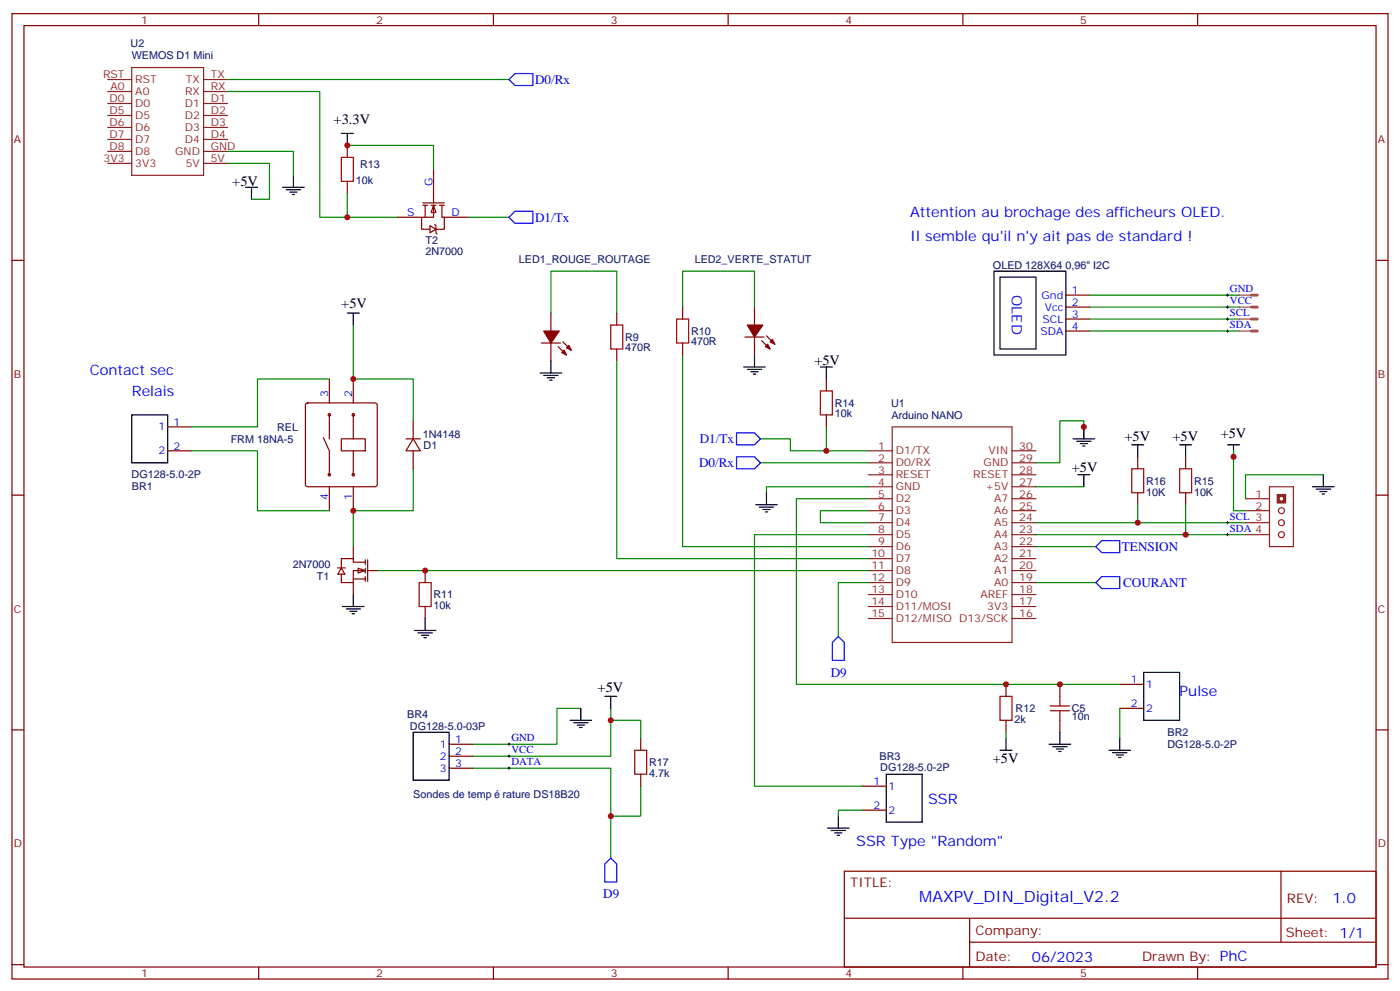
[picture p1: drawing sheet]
<svg xmlns="http://www.w3.org/2000/svg" width="412mm" height="292mm" viewBox="0 0 412 292" stroke-linecap="round" stroke-linejoin="round" font-family="sans-serif">
<g fill="none" stroke="#870000" stroke-width=".35">
<path d="M3.5 4h405.4v284.4h-405.4zM7.1 7.5h398.2v277.3h-398.2zM76.2 4v3.5M145.3 4v3.5M214.5 4v3.5M283.6 4v3.5M352.8 4v3.5M102.3 42.8v3.6M102.3 53.4v3.5M3.5 76.7h3.6M405.3 76.7h3.6M314 86.9h7"/>
<path d="M314 90.5h7M314 94h7M314 97.5h7M90.2 118.9l.5-.2h19.7l.5 .2 .2 .5v23.3l-.2 .5-.5 .2h-19.7l-.5-.3-.2-.4v-23.3zM97 111.6v7.1M104.1 111.6v7.1M49.4 125.7h7M49.4 132.8h7M95.2 128.9l1.8 3.9v7M97 122.2v7.1M100.5 129.3h7.1v3.5h-7.1zM104.1 122.2v7.1"/>
<path d="M104.1 132.8v7M119.6 129.3h4.2M121.7 129.3l2.1 3.5h-4.2zM121.7 124v5.3M121.7 132.8v5.3M335.1 134.5v3.6M349.2 134.5v3.6M3.5 145.8h3.6M97 143.4v7M104.1 143.4v7M335.1 145.1v3.6M349.2 145.1v3.6"/>
<path d="M405.3 145.8h3.6M125.2 168.1v3.5M125.2 178.6v3.6M3.5 215h3.6M296.3 201.6v3.5M296.3 212.2v3.5M312.2 201.6v3.5M312.2 212.2v3.5M329.8 201.6h7.1M329.8 208.6h7.1M405.3 215h3.6M254 231.6h7.1"/>
<path d="M254 238.6h7.1M248.7 256.6h156.6v28.2h-156.6zM377.3 256.6v20.9M248.7 270.5h156.5M285.6 277.5h119.6M285.6 270.5v14.1M3.5 284.1h3.6M76.2 284.8v3.6M145.3 284.8v3.6M214.5 284.8v3.6M283.6 284.8v3.6M352.8 284.8v3.6"/>
<path d="M405.3 284.1h3.6"/>
<circle cx="97" cy="122.2" r=".35"/>
<circle cx="97" cy="139.8" r=".35"/>
<circle cx="104.1" cy="122.2" r=".35"/>
<circle cx="104.1" cy="139.8" r=".35"/>
</g>
<g fill="none" stroke="#8c2424" stroke-width=".35">
<path d="M38.8 19.9h21.2v31.7h-21.2zM31.7 37.5h7.1M31.7 34h7.1M31.7 30.5h7.1M31.7 27h7.1M31.7 23.4h7.1M60 37.5h7M60 34h7M60 30.5h7M60 27h7M60 23.4h7M31.7 48.1h7.1"/>
<path d="M31.7 44.6h7.1M31.7 41.1h7.1M60 48.1h7M60 44.6h7M60 41.1h7M255.8 139.8h7M255.8 136.3h7M255.8 132.8h7M262.8 125.7h35.3v63.5h-35.3zM298.1 139.8h7.1M298.1 136.3h7.1M298.1 132.8h7.1"/>
<path d="M255.8 157.5h7M255.8 154h7M255.8 150.4h7M255.8 146.9h7M255.8 143.4h7M298.1 157.5h7.1M298.1 154h7.1M298.1 150.4h7.1M298.1 146.9h7.1M298.1 143.4h7.1M255.8 178.6h7M255.8 175.1h7"/>
<path d="M255.8 171.6h7M255.8 168.1h7M255.8 164.5h7M255.8 161h7M298.1 178.6h7.1M298.1 175.1h7.1M298.1 171.6h7.1M298.1 168.1h7.1M298.1 164.5h7.1M298.1 161h7.1M255.8 182.2h7M298.1 182.2h7.1"/>
</g>
<g fill="none" stroke="#000" stroke-width=".35">
<path d="M100.5 39.3h3.6M102.3 39.3v3.5M72.3 55.2h3.5M74.1 55.2v3.5M83.3 55.2h6.3M84.3 55.9h4.2M85.4 56.6h2.1M86.1 57.3h.7M86.4 51.6v3.6M292.8 79.9h21.2v24.7h-21.2zM102.3 92.2h3.5M104.1 92.2v3.5"/>
<path d="M294.6 81.6h10.6v21.2h-10.6zM38.8 122.2h10.6v14.1h-10.6zM316.1 129.3h6.3M317.1 130h4.3M317.5 139.8h3.5M318.2 130.7h2.1M318.9 131.4h.7M319.3 125.7v3.6M319.3 139.8v3.6M333.4 131h3.5M335.1 131v3.5M347.5 131h3.5"/>
<path d="M349.2 131v3.5M222.6 148.7h6.4M223.7 149.4h4.2M224.7 150.1h2.1M225.4 150.8h.7M225.8 145.1v3.6M100.9 178.6h6.3M102 179.4h4.2M104.1 175.1v3.5M103 180.1h2.1M103.7 180.8h.7M122.1 185.7h6.3"/>
<path d="M123.1 186.4h4.3M124.2 187.1h2.1M124.9 187.8h.7M125.2 182.2v3.5M336.9 198h10.6v14.2h-10.6zM296.3 217.5v3.5M309 219.2h6.4M310.1 219.9h4.2M312.2 215.7v3.5M329.8 217.5v3.5M261.1 228h10.5v14.1h-10.5zM294.6 221h3.5"/>
<path d="M311.1 220.6h2.2M311.9 221.3h.7M326.7 221h6.3M327.7 221.7h4.3M328.8 222.4h2.1M329.5 223.1h.7M243.8 243.9h6.3M244.8 244.6h4.3M245.9 245.3h2.1M246.6 246h.7M246.9 240.4v3.5"/>
</g>
<g fill="none" stroke="#008700" stroke-width=".35">
<path d="M67 23.4h82.9M67 44.6h19.4v7M67 48.1h12.4v10.6h-5.3M102.3 56.9v7.1h14.8M321 94h44.1M321 97.5h44.1M321 86.9h44.1M321 90.5h44.1M97 111.6h-21.2v14.1h-19.4M104.1 111.6h17.6v12.4M56.4 132.8h19.4v17.6h21.2M224 129.3h8.8v3.5h23"/>
<path d="M224 136.3h31.8M319.3 129.3v-5.3h-7.1v12.3h-7M255.8 143.4h-30v1.7M255.8 150.4h-14.1v3.6h14.1M255.8 157.5h-33.6v74.1h31.8M255.8 146.9h-21.2v54.7h95.2M305.2 143.4h14.1M305.2 154h61.7M305.2 157.5h61.7M335.1 148.7v5.3M349.2 148.7v8.8M111.1 168.1h144.7"/>
<path d="M305.2 171.6h17.6M305.2 161h17.6M329.8 208.6v8.9M254 238.6h-7.1v1.8"/>
</g>
<path d="M100.5 46.4h3.6v7h-3.6zM333.4 138.1h3.5v7h-3.5zM347.5 138.1h3.5v7h-3.5zM123.5 171.6h3.5v7h-3.5zM294.6 205.1h3.5v7.1h-3.5zM309.4 209.3h5.6M309.4 207.9h5.6M312.2 205.1v2.8M312.2 209.3v2.9" fill="none" stroke="#a10000" stroke-width=".35"/>
<path d="M322.8 161l1.8-1.8h5.2v3.6h-5.2zM324.6 169.8h5.2v3.6h-5.2l-1.8-1.8z" fill="none" stroke="#00f" stroke-width=".35"/>
<path d="M361.2 94h.7M361.2 97.5h.7M361.6 93.6v.7M361.6 97.2v.7" fill="none" stroke="#000" stroke-width=".29"/>
<g fill="#fff" stroke="#870000" stroke-width=".35">
<path d="M126.6 66.5l1.8 1-1.8 1.1z"/>
<path d="M127.7 60.5l.7 2.1h-1.4z"/>
</g>
<g fill="none" stroke="#870000" stroke-width=".35">
<path d="M124.5 59.8h6.4M127.7 49.9v9.9M117.1 64h7.1M124.5 60.5h1.4M125.2 60.5v3.5M127 60.5h1.4M127.7 60.5v3.5h-3.5v3.5h2.4M128.1 66.1l.3 .4v2.1l.4 .3M129.5 60.5h1.4M130.2 60.5v3.5h.7v3.5h-2.5M130.9 64h7M243.4 111.6v3.5"/>
<path d="M243.4 122.2v3.5M132.3 219.2h7M132.3 222.7h7M132.3 226.3h7"/>
</g>
<path d="M241.7 115.1h3.5v7.1h-3.5z" fill="none" stroke="#a10000" stroke-width=".35"/>
<g fill="none" stroke="#008700" stroke-width=".35">
<path d="M67 27h27.2v37h8.1M102.3 42.8h25.4v7.1M137.9 64h12M104.1 95.7v15.9M181.7 106.3v58.2h74.1M201.1 104.6v56.4h54.7M243.4 125.7v7.1M363.4 132.8v17.6h3.5M389.8 139.8h-22.9v7.1M255.8 171.6h-8.9v15.9M171.1 208.6h-7.1v10.6h-24.7M179.9 208.6v14.1h-40.6"/>
<path d="M139.3 226.3h40.6v26.4M188.7 231.6v8.8h-8.8"/>
</g>
<g fill="none" stroke="#000" stroke-width=".35">
<path d="M241.7 108.1h3.5M243.4 108.1v3.5M361.6 131h3.5M363.4 131v3.5M389.8 139.8v3.6M386.6 143.4h6.4M387.7 144.1h4.2M388.8 144.8h2.1M389.5 145.5h.7M121.7 215.7h10.6v14.1h-10.6zM167.9 212.2h6.4M169 212.9h4.2"/>
<path d="M170 213.6h2.2M170.7 214.3h.7M171.1 208.6v3.6M178.2 205.1h3.5M179.9 205.1v3.5"/>
</g>
<path d="M368.6 97.5h1.8M368.6 94h1.8M368.6 86.9h1.8M368.6 90.5h1.8" fill="none" stroke="#a64a4a" stroke-width=".85"/>
<path d="M365.1 97.5h3.5M365.1 94h3.5M365.1 86.9h3.5M365.1 90.5h3.5" fill="none" stroke="#a64a4a" stroke-width=".35"/>
<g fill="none" stroke="#8c2424" stroke-width=".35">
<path d="M366.9 146.9h7M366.9 150.4h7M366.9 154h7M366.9 157.5h7M373.9 143.4h7.1v17.6h-7.1z"/>
<circle cx="377.5" cy="154" r=".88"/>
<circle cx="377.5" cy="150.4" r=".88"/>
<circle cx="377.5" cy="157.5" r=".88"/>
</g>
<g fill="none" stroke="#8c2424" stroke-width=".71">
<path d="M376.4 145.8h2.1v2.2h-2.1z"/>
<circle cx="377.5" cy="146.9" r=".88"/>
</g>
<g fill="none" stroke="#000" stroke-width=".29">
<path d="M361.2 86.9h.7M361.2 90.5h.7M361.6 86.6v.7M361.6 90.1v.7M361.2 154h.7M361.2 157.5h.7M361.6 153.6v.7M361.6 157.1v.7M149.6 219.2h.7M149.9 218.9v.7M149.6 222.7h.7M149.6 226.3h.7"/>
<path d="M149.9 222.4v.7M149.9 225.9v.7"/>
</g>
<path d="M246.9 187.5l1.8 1.7v5.3h-3.5v-5.3zM179.9 252.7l1.8 1.8v5.3h-3.5v-5.3z" fill="none" stroke="#00f" stroke-width=".35"/>
<path d="M105.5 167.4l2.1 .7-2.1 .7z" fill="#fff" stroke="#870000" stroke-width=".35"/>
<g fill="none" stroke="#870000" stroke-width=".35">
<path d="M162.3 92.2v5.3M181.7 92.2v3.5M201.1 90.5v3.5M219.4 99.3h5.7M222.2 90.5v5.2M222.2 99.3v5.3M225.8 98.9l2.4 2.5M159.5 101h5.6M162.3 101v5.3M164.4 102.1l2.5 2.5M165.8 100.7l2.5 2.5M181.7 102.8v3.5"/>
<path d="M201.1 101v3.6M224.4 100.3l2.4 2.5M99.5 167.3h2.2M100.5 167.4l1.1 1.7h-2.1zM104.1 170.5h3.5M104.1 161v3.5M104.1 171.6v3.5M107.6 165.6h-3.5v-1.1h-3.6v2.9M107.6 168.1h-3.5v3.5h-3.6v-2.5M107.6 164.9v1.4M107.6 167.4v1.4M107.6 169.8v1.4"/>
<path d="M108.3 164.9v6.3M108.3 168.1h2.8M188.7 217.5v3.5M188.7 228v3.6"/>
</g>
<path d="M162.3 92.2v-12.3h19.4v12.3M201.1 90.5v-10.6h21.1v10.6M121.7 138.1v12.3h-17.6v10.6M179.9 212.2h8.8v5.3M296.3 215.7v1.8" fill="none" stroke="#008700" stroke-width=".35"/>
<path d="M179.9 95.7h3.5v7.1h-3.5zM199.3 94h3.5v7h-3.5zM187 221h3.5v7h-3.5z" fill="none" stroke="#a10000" stroke-width=".35"/>
<path d="M151.7 21.7h5.3v3.5h-5.3l-1.8-1.8zM149.9 64l1.8-1.8h5.3v3.6h-5.3zM217 127.5h5.2l1.8 1.8-1.8 1.7h-5.2zM217 134.5h5.2l1.8 1.8-1.8 1.8h-5.2z" fill="none" stroke="#00f" stroke-width=".35"/>
<g fill="#870000" stroke="#870000" stroke-width=".35">
<path d="M165.5 103.9l.7-.7 .7 1.4z"/>
<path d="M166.9 102.4l.7-.7 .7 1.5z"/>
<path d="M160.2 97.5h4.5l-2.4 3.5z"/>
<path d="M225.4 102.1l.7-.7 .7 1.4z"/>
<path d="M226.8 100.7l.7-.7 .7 1.4z"/>
<path d="M220.1 95.7h4.6l-2.5 3.6z"/>
</g>
<path d="M159.1 109.9h6.4M160.2 110.6h4.2M161.2 111.3h2.1M161.9 112h.7M162.3 106.3v3.6M219.1 108.1h6.3M220.1 108.8h4.3M221.2 109.5h2.1M221.9 110.2h.7M222.2 104.6v3.5" fill="none" stroke="#000" stroke-width=".35"/>
<g fill="#c00">
<circle cx="104.1" cy="111.6" r=".88"/>
<circle cx="102.3" cy="42.8" r=".88"/>
<circle cx="243.4" cy="132.8" r=".88"/>
<circle cx="102.3" cy="64" r=".88"/>
<circle cx="104.1" cy="150.4" r=".88"/>
<circle cx="125.2" cy="168.1" r=".88"/>
<circle cx="179.9" cy="212.2" r=".88"/>
<circle cx="179.9" cy="240.4" r=".88"/>
<circle cx="296.3" cy="201.6" r=".88"/>
<circle cx="312.2" cy="201.6" r=".88"/>
<circle cx="335.1" cy="154" r=".88"/>
<circle cx="319.3" cy="125.7" r=".88"/>
<circle cx="349.3" cy="157.5" r=".88"/>
<circle cx="363.4" cy="134.5" r=".88"/>
</g>
<text font-size="4.6" fill="#00f" x="270.8" y="265.6">MAXPV_DIN_Digital_V2.2</text>
<g font-size="4.2">
<text x="98.3" y="36.5">+3.3V</text>
<text x="68.4" y="54.8">+5V</text>
<text x="100.5" y="90.6">+5V</text>
<text x="239.9" y="107.4">+5V</text>
<text x="331.3" y="129.8">+5V</text>
<text x="345.4" y="129.8">+5V</text>
<text x="359.6" y="128.9">+5V</text>
<text x="315.7" y="139.1">+5V</text>
<text x="176" y="203.9">+5V</text>
<text x="292.5" y="224.9">+5V</text>
</g>
<g font-size="4.2" fill="#00f">
<text x="268.1" y="64">Attention au brochage des afficheurs OLED.</text>
<text x="268.1" y="71">Il semble qu'il n'y ait pas de standard !</text>
<text x="298.1" y="86.9" transform="rotate(90 298.1 86.9)">OLED</text>
<text x="26.5" y="110.6">Contact sec</text>
<text x="38.8" y="116.6">Relais</text>
<text x="347.5" y="205.1">Pulse</text>
<text x="273.4" y="236.9">SSR</text>
<text x="252.2" y="249.2">SSR Type &quot;Random&quot;</text>
<text x="392.5" y="265.9">1.0</text>
<text x="304" y="283.2">06/2023</text>
</g>
<g font-size="3.9" fill="#00f">
<text x="157.6" y="24.8">D0/Rx</text>
<text x="157.6" y="65.4">D1/Tx</text>
<text x="206.1" y="130.5">D1/Tx</text>
<text x="205.9" y="137.6">D0/Rx</text>
<text x="330.5" y="162.3">TENSION</text>
<text x="330.8" y="172.8">COURANT</text>
<text x="244.7" y="199.3">D9</text>
<text x="177.7" y="264.6">D9</text>
</g>
<g font-size="3.9" fill="#800">
<text x="250.5" y="261.2">TITLE:</text>
<text x="379.1" y="265.9">REV:</text>
<text x="287.4" y="275.4">Company:</text>
<text x="378.7" y="276">Sheet: 1/1</text>
<text x="287.4" y="283.1">Date:</text>
<text x="336.4" y="283.2">Drawn By: PhC</text>
</g>
<g font-size="3.2" fill="#800">
<text x="41.6" y="7">1</text>
<text x="110.8" y="7">2</text>
<text x="179.9" y="7">3</text>
<text x="249.1" y="7">4</text>
<text x="318.2" y="7">5</text>
<text x="4.1" y="42.1">A</text>
<text x="405.9" y="42.1">A</text>
<text x="4.1" y="111.3">B</text>
<text x="405.9" y="111.3">B</text>
<text x="4.1" y="180.4">C</text>
<text x="405.9" y="180.4">C</text>
<text x="4.1" y="249.6">D</text>
<text x="405.9" y="249.6">D</text>
<text x="41.6" y="287.8">1</text>
<text x="110.8" y="287.8">2</text>
<text x="179.9" y="287.8">3</text>
<text x="249.1" y="287.8">4</text>
<text x="318.2" y="287.8">5</text>
</g>
<g font-size="3.2" fill="#000080">
<text x="38.5" y="14">U2</text>
<text x="38.8" y="17.5">WEMOS D1 Mini</text>
<text x="106.1" y="49.4">R13</text>
<text x="104.8" y="54.1">10k</text>
<text x="125.3" y="72">T2</text>
<text x="125.3" y="75.2">2N7000</text>
<text x="152.9" y="77.4">LED1_ROUGE_ROUTAGE</text>
<text x="204.6" y="77.4">LED2_VERTE_STATUT</text>
<text x="292.5" y="79.2">OLED 128X64 0,96&quot; I2C</text>
<text x="184.1" y="100.3">R9</text>
<text x="203.6" y="101.7">470R</text>
<text x="203.6" y="98.6">R10</text>
<text x="184.1" y="103.5">470R</text>
<text x="245.9" y="119.8">R14</text>
<text x="262.5" y="119.8">U1</text>
<text x="245.9" y="122.9">10k</text>
<text x="262.6" y="123.3">Arduino NANO</text>
<text x="68" y="130.4">FRM 18NA-5</text>
<text x="81.6" y="126.9">REL</text>
<text x="124.5" y="129.1">1N4148</text>
<text x="124.8" y="132.4">D1</text>
<text x="38.8" y="140.9">DG128-5.0-2P</text>
<text x="337.6" y="142.7">R16</text>
<text x="351.7" y="142.7">R15</text>
<text x="38.8" y="144.4">BR1</text>
<text x="337.6" y="146">10K</text>
<text x="351.7" y="146">10K</text>
<text x="86.3" y="167.4">2N7000</text>
<text x="93.3" y="171">T1</text>
<text x="127.7" y="179.4">10k</text>
<text x="127.7" y="176.3">R11</text>
<text x="299.2" y="209.7">R12</text>
<text x="315.7" y="209.8">C5</text>
<text x="120" y="211.5">BR4</text>
<text x="120.8" y="215">DG128-5.0-03P</text>
<text x="298.8" y="212.9">2k</text>
<text x="315.7" y="212.2">10n</text>
<text x="343.9" y="220.4">DG128-5.0-2P</text>
<text x="343.9" y="216.8">BR2</text>
<text x="191.2" y="225.6">R17</text>
<text x="259.1" y="223.8">BR3</text>
<text x="259.3" y="227.2">DG128-5.0-2P</text>
<text x="191.2" y="228.8">4.7k</text>
<text x="121.7" y="235.1">Sondes de temp</text>
<text x="148" y="235.1">rature DS18B20</text>
</g>
<g font-size="3.2" fill="#8d2323">
<text x="30.4" y="23.1">RST</text>
<text x="62.1" y="23.1">TX</text>
<text x="32.5" y="26.6">A0</text>
<text x="39.9" y="28">A0</text>
<text x="39.9" y="24.5">RST</text>
<text x="54.5" y="28">RX</text>
<text x="54.8" y="24.5">TX</text>
<text x="62.1" y="26.6">RX</text>
<text x="32.2" y="33.7">D5</text>
<text x="32.2" y="30.1">D0</text>
<text x="39.9" y="35.1">D5</text>
<text x="39.9" y="31.5">D0</text>
<text x="54.5" y="35.1">D2</text>
<text x="54.5" y="31.5">D1</text>
<text x="62.1" y="33.7">D2</text>
<text x="62.1" y="30.1">D1</text>
<text x="32.2" y="40.7">D7</text>
<text x="32.2" y="37.2">D6</text>
<text x="39.9" y="38.6">D6</text>
<text x="54.5" y="38.6">D3</text>
<text x="62.1" y="40.7">D4</text>
<text x="62.1" y="37.2">D3</text>
<text x="30.5" y="47.8">3V3</text>
<text x="32.2" y="44.2">D8</text>
<text x="39.9" y="45.6">D8</text>
<text x="39.9" y="42.1">D7</text>
<text x="51.6" y="45.6">GND</text>
<text x="54.5" y="42.1">D4</text>
<text x="62.1" y="47.8">5V</text>
<text x="62.1" y="44.2">GND</text>
<text x="39.9" y="49.2">3V3</text>
<text x="54.7" y="49.2">5V</text>
<text x="258.7" y="136">2</text>
<text x="258.7" y="132.4">1</text>
<text x="263.9" y="137.4">D0/RX</text>
<text x="263.9" y="133.8">D1/TX</text>
<text x="289.8" y="137.4">GND</text>
<text x="291.2" y="133.8">VIN</text>
<text x="300.2" y="132.4">30</text>
<text x="300.2" y="136">29</text>
<text x="258.7" y="143">4</text>
<text x="258.7" y="139.5">3</text>
<text x="263.9" y="140.9">RESET</text>
<text x="286.7" y="140.9">RESET</text>
<text x="300.2" y="139.5">28</text>
<text x="300.2" y="143">27</text>
<text x="258.7" y="146.5">5</text>
<text x="263.9" y="148">D2</text>
<text x="263.9" y="144.4">GND</text>
<text x="290.3" y="144.4">+5V</text>
<text x="292.9" y="148">A7</text>
<text x="300.2" y="146.5">26</text>
<text x="369.8" y="146.5">1</text>
<text x="258.7" y="153.6">7</text>
<text x="258.7" y="150.1">6</text>
<text x="263.9" y="155">D4</text>
<text x="263.9" y="151.5">D3</text>
<text x="292.9" y="151.5">A6</text>
<text x="292.9" y="155">A5</text>
<text x="300.2" y="150.1">25</text>
<text x="300.2" y="153.6">24</text>
<text x="369.8" y="150.1">2</text>
<text x="258.7" y="160.7">9</text>
<text x="258.7" y="157.1">8</text>
<text x="263.9" y="158.5">D5</text>
<text x="292.9" y="158.5">A4</text>
<text x="300.2" y="157.1">23</text>
<text x="300.2" y="160.7">22</text>
<text x="256.7" y="167.7">11</text>
<text x="256.7" y="164.2">10</text>
<text x="263.9" y="165.6">D7</text>
<text x="263.9" y="162.1">D6</text>
<text x="292.9" y="162.1">A3</text>
<text x="292.9" y="165.6">A2</text>
<text x="300.2" y="164.2">21</text>
<text x="300.2" y="167.7">20</text>
<text x="256.7" y="171.2">12</text>
<text x="263.9" y="172.6">D9</text>
<text x="263.9" y="169.1">D8</text>
<text x="292.9" y="169.1">A1</text>
<text x="292.9" y="172.6">A0</text>
<text x="300.2" y="171.2">19</text>
<text x="256.7" y="178.3">14</text>
<text x="256.7" y="174.8">13</text>
<text x="263.9" y="179.7">D11/MOSI</text>
<text x="263.9" y="176.2">D10</text>
<text x="288.8" y="176.2">AREF</text>
<text x="290.8" y="179.7">3V3</text>
<text x="300.2" y="174.8">18</text>
<text x="300.2" y="178.3">17</text>
<text x="256.7" y="181.8">15</text>
<text x="263.9" y="183.2">D12/MISO D13/SCK</text>
<text x="300.2" y="181.8">16</text>
</g>
<g font-size="3.2" fill="#00f">
<text x="127.4" y="54.8" transform="rotate(-90 127.4 54.8)">G</text>
<text x="119.9" y="63.6">S</text>
<text x="133" y="63.6">D</text>
<text x="306.8" y="88">Gnd</text>
<text x="315.7" y="86.6">1</text>
<text x="362.3" y="86">GND</text>
<text x="362.3" y="89.6">VCC</text>
<text x="307.1" y="95">SCL</text>
<text x="307.8" y="91.5">Vcc</text>
<text x="315.7" y="90.1">2</text>
<text x="315.7" y="93.6">3</text>
<text x="362.3" y="93.1">SCL</text>
<text x="306.5" y="98.6">SDA</text>
<text x="315.7" y="97.2">4</text>
<text x="362.3" y="96.6">SDA</text>
<text x="96.7" y="116.9" transform="rotate(-90 96.7 116.9)">3</text>
<text x="103.7" y="116.9" transform="rotate(-90 103.7 116.9)">2</text>
<text x="51.2" y="125.4">1</text>
<text x="46.7" y="126.8">1</text>
<text x="46.7" y="133.8">2</text>
<text x="51.2" y="132.4">2</text>
<text x="96.7" y="147.1" transform="rotate(-90 96.7 147.1)">4</text>
<text x="103.7" y="147.1" transform="rotate(-90 103.7 147.1)">1</text>
<text x="362.3" y="153.1">SCL 3</text>
<text x="362.3" y="156.6">SDA 4</text>
<text x="333.1" y="201.2">1</text>
<text x="337.6" y="202.6">1</text>
<text x="333.1" y="208.3">2</text>
<text x="337.6" y="209.7">2</text>
<text x="129.6" y="220.3">1</text>
<text x="134.1" y="218.9">1</text>
<text x="150.6" y="218.3">GND</text>
<text x="150.6" y="221.9">VCC</text>
<text x="129.6" y="223.8">2</text>
<text x="129.6" y="227.3">3</text>
<text x="134.1" y="222.4">2</text>
<text x="134.1" y="225.9">3</text>
<text x="150.6" y="225.4">DATA</text>
<text x="257.3" y="231.2">1</text>
<text x="261.8" y="232.6">1</text>
<text x="257.3" y="238.3">2</text>
<text x="261.8" y="239.7">2</text>
</g>
</svg>
